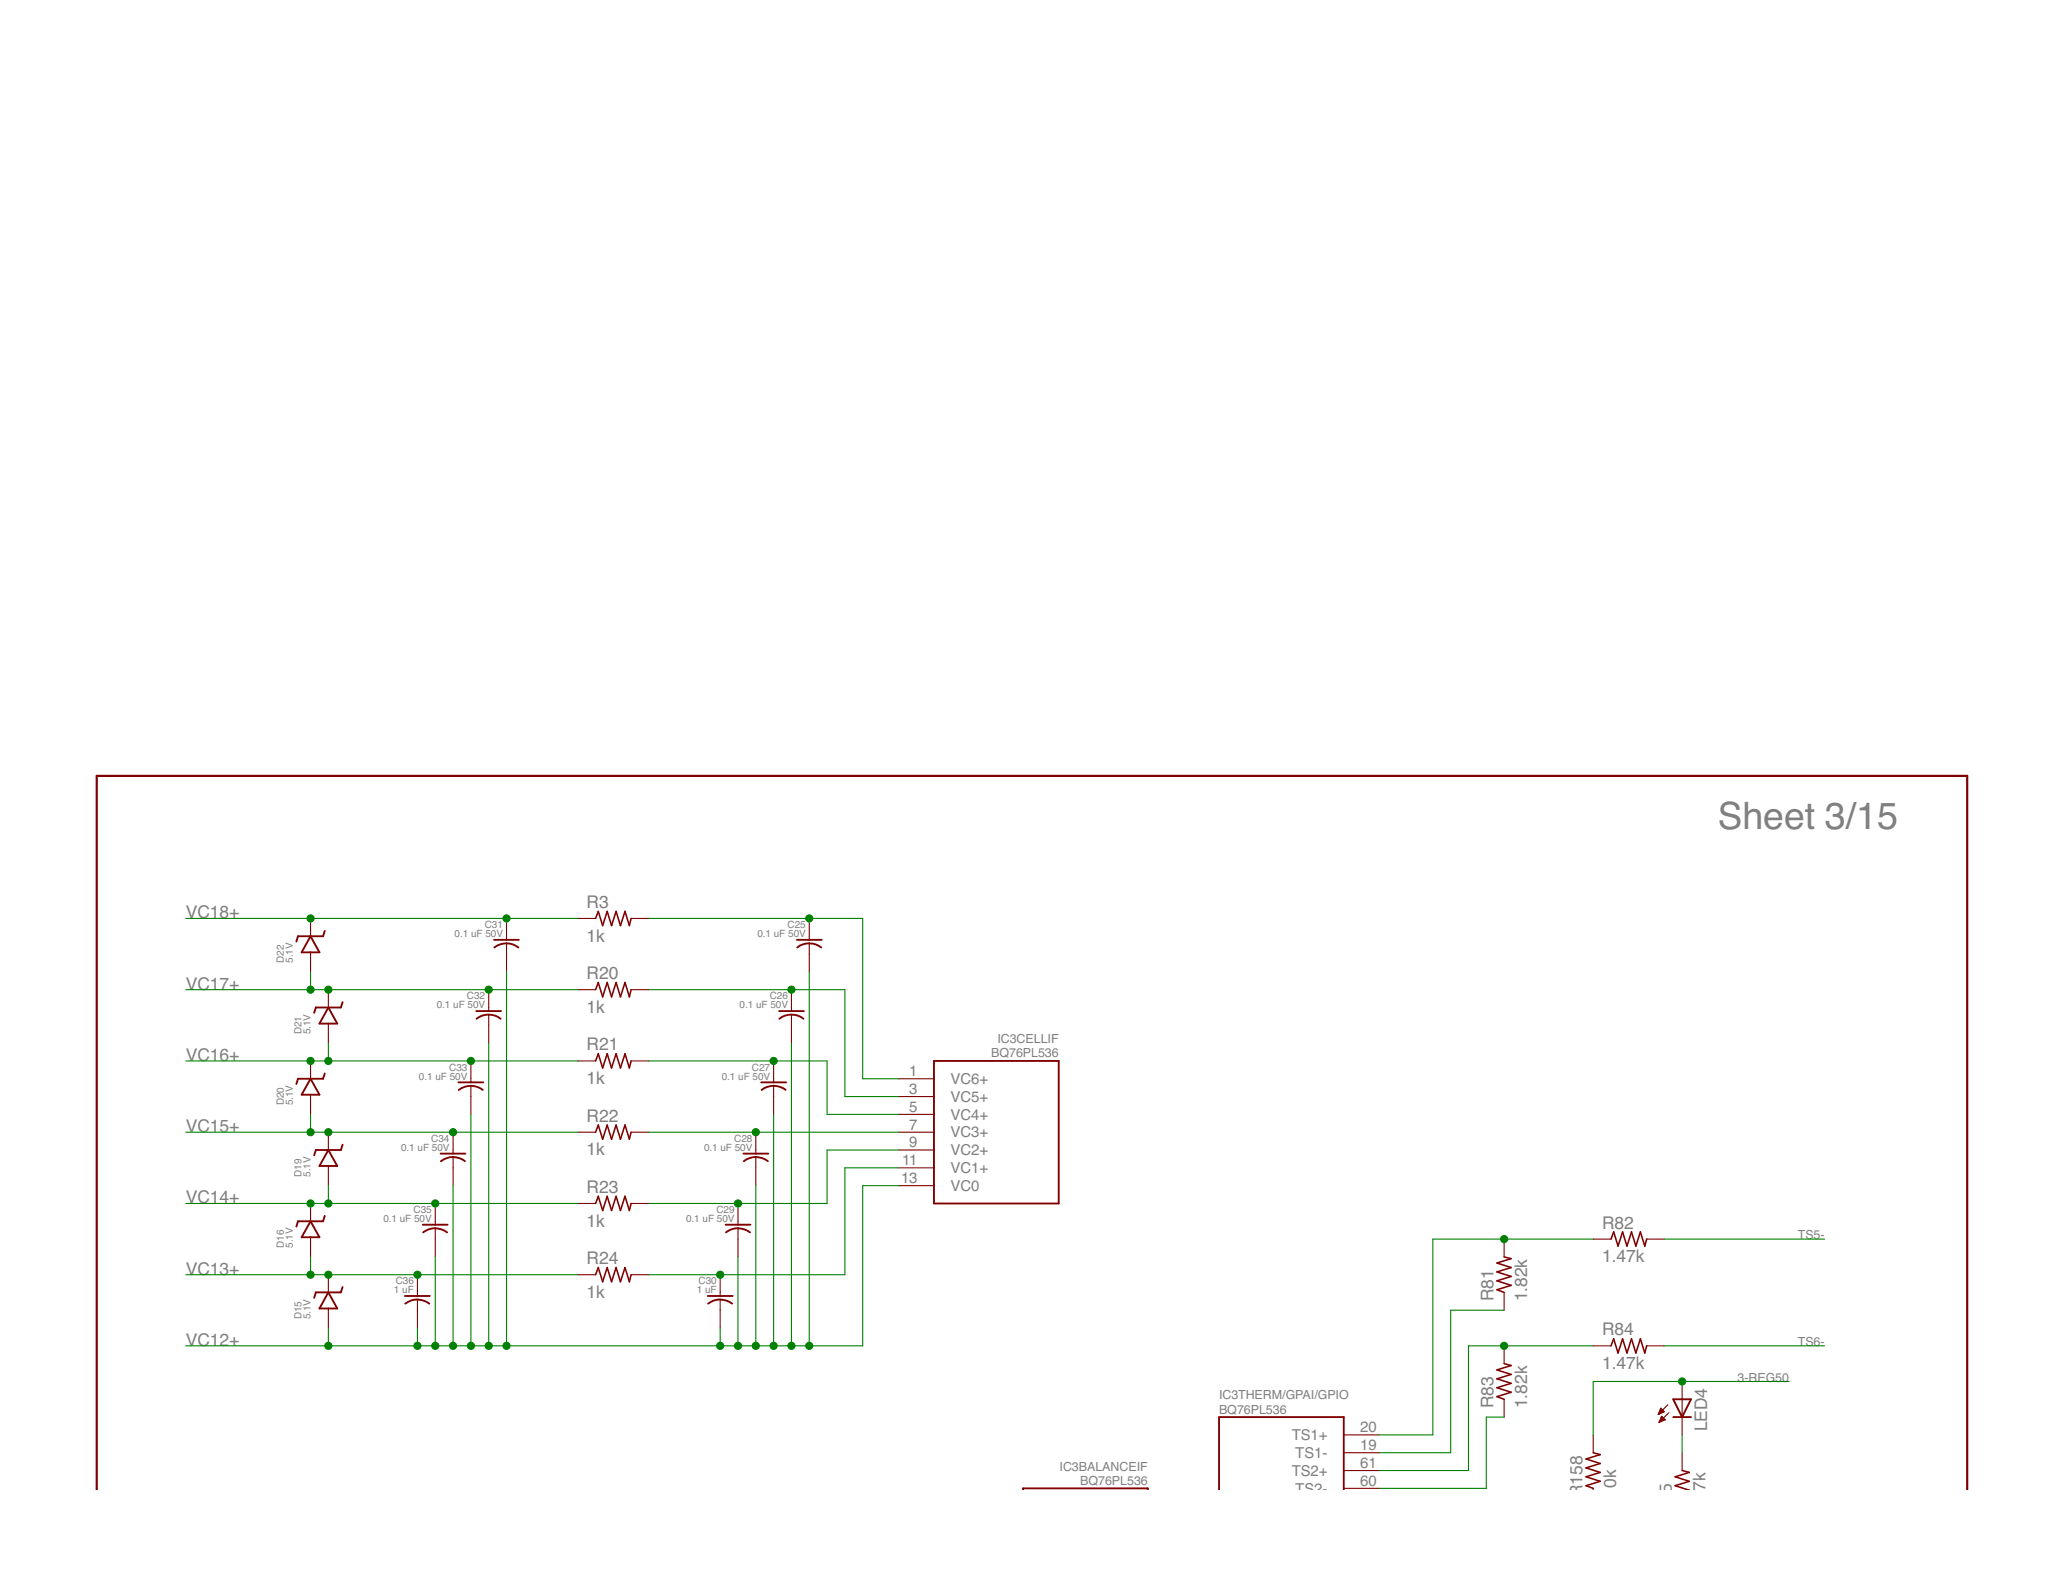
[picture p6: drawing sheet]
<svg xmlns="http://www.w3.org/2000/svg" width="279mm" height="216mm" viewBox="0 0 279 216" stroke-linecap="round" stroke-linejoin="round" font-family="sans-serif">
<g fill="#800000" stroke="#800000" stroke-width=".25">
<path d="M138.6 201.6h16.8z"/>
<path d="M155.4 201.6v.1z"/>
<path d="M138.6 201.6v.1z"/>
<path d="M126.5 143.7h16.9z"/>
<path d="M143.4 143.7v19.3z"/>
<path d="M126.5 163h16.9z"/>
<path d="M126.5 143.7v19.3z"/>
<path d="M165.1 191.9h16.9z"/>
<path d="M165.1 191.9v9.8z"/>
<path d="M182 191.9v9.8z"/>
<path d="M109.6 127.3h1.7z"/>
<path d="M107.9 127.3h1.7z"/>
<path d="M107.2 136.9h1.7z"/>
<path d="M105.5 136.9h1.7z"/>
<path d="M104.8 146.6h1.7z"/>
<path d="M103.1 146.6h1.7z"/>
<path d="M102.4 156.3h1.7z"/>
<path d="M100.7 156.3h1.7z"/>
<path d="M99.9 165.9h1.7z"/>
<path d="M98.3 165.9h1.6z"/>
<path d="M97.5 175.5h1.7z"/>
<path d="M95.9 175.5h1.6z"/>
<path d="M68.6 127.3h1.7z"/>
<path d="M66.9 127.3h1.7z"/>
<path d="M66.2 136.9h1.7z"/>
<path d="M64.5 136.9h1.7z"/>
<path d="M63.8 146.6h1.6z"/>
<path d="M62.1 146.6h1.7z"/>
<path d="M61.4 156.3h1.6z"/>
<path d="M59.7 156.3h1.7z"/>
<path d="M58.9 165.9h1.7z"/>
<path d="M57.3 165.9h1.6z"/>
<path d="M56.5 175.5h1.7z"/>
<path d="M54.8 175.5h1.7z"/>
<path d="M229 189.5l-1.2 2.4z"/>
<path d="M226.6 189.5l1.2 2.4z"/>
<path d="M227.8 191.9h1.2z"/>
<path d="M226.6 191.9h1.2z"/>
<path d="M227.8 189.5h1.2z"/>
<path d="M226.6 189.5h1.2z"/>
<path d="M43.3 177.2h1.2z"/>
<path d="M44.5 177.2h1.2z"/>
<path d="M44.5 175l1.2 2.2z"/>
<path d="M44.5 175l-1.2 2.2z"/>
<path d="M42.8 175l-.3 .8z"/>
<path d="M42.8 175h1.7z"/>
<path d="M44.5 175h1.7z"/>
<path d="M46.4 174.3l-.2 .7z"/>
<path d="M40.9 167.6h1.2z"/>
<path d="M42.1 167.6h1.2z"/>
<path d="M42.1 165.4l1.2 2.2z"/>
<path d="M42.1 165.4l-1.2 2.2z"/>
<path d="M40.4 165.4l-.3 .7z"/>
<path d="M40.4 165.4h1.7z"/>
<path d="M42.1 165.4h1.7z"/>
<path d="M44 164.7l-.2 .7z"/>
<path d="M43.3 157.9h1.2z"/>
<path d="M44.5 157.9h1.2z"/>
<path d="M44.5 155.8l1.2 2.1z"/>
<path d="M44.5 155.8l-1.2 2.1z"/>
<path d="M42.8 155.8l-.3 .7z"/>
<path d="M42.8 155.8h1.7z"/>
<path d="M44.5 155.8h1.7z"/>
<path d="M46.4 155l-.2 .8z"/>
<path d="M40.9 148.3h1.2z"/>
<path d="M42.1 148.3h1.2z"/>
<path d="M42.1 146.1l1.2 2.2z"/>
<path d="M42.1 146.1l-1.2 2.2z"/>
<path d="M40.4 146.1l-.3 .7z"/>
<path d="M40.4 146.1h1.7z"/>
<path d="M42.1 146.1h1.7z"/>
<path d="M44 145.4l-.2 .7z"/>
<path d="M43.3 138.6h1.2z"/>
<path d="M44.5 138.6h1.2z"/>
<path d="M44.5 136.5l1.2 2.1z"/>
<path d="M44.5 136.5l-1.2 2.1z"/>
<path d="M42.8 136.5l-.3 .7z"/>
<path d="M42.8 136.5h1.7z"/>
<path d="M44.5 136.5h1.7z"/>
<path d="M46.4 135.7l-.2 .8z"/>
<path d="M40.9 129h1.2z"/>
<path d="M42.1 129h1.2z"/>
<path d="M42.1 126.8l1.2 2.2z"/>
<path d="M42.1 126.8l-1.2 2.2z"/>
<path d="M40.4 126.8l-.3 .7z"/>
<path d="M40.4 126.8h1.7z"/>
<path d="M42.1 126.8h1.7z"/>
<path d="M44 126.1l-.2 .7z"/>
</g>
<g fill="#800000" stroke="#800000" stroke-width=".15">
<path d="M121.7 146.1h4.8z"/>
<path d="M121.7 148.5h4.8z"/>
<path d="M121.7 150.9h4.8z"/>
<path d="M121.7 153.4h4.8z"/>
<path d="M121.7 155.8h4.8z"/>
<path d="M121.7 158.2h4.8z"/>
<path d="M121.7 160.6h4.8z"/>
<path d="M182 194.4h4.8z"/>
<path d="M182 196.8h4.8z"/>
<path d="M182 201.6h4.8z"/>
<path d="M182 199.2h4.8z"/>
<path d="M109.6 127.8v1.4z"/>
<path d="M109.6 124.4v2.4z"/>
<path d="M109.6 129.2v2.4z"/>
<path d="M109.6 126.8v.5z"/>
<path d="M107.2 137.4v1.5z"/>
<path d="M107.2 134v2.5z"/>
<path d="M107.2 138.9v2.4z"/>
<path d="M107.2 136.5v.4z"/>
<path d="M104.8 147.1v1.4z"/>
<path d="M104.8 143.7v2.4z"/>
<path d="M104.8 148.5v2.4z"/>
<path d="M104.8 146.1v.5z"/>
<path d="M102.4 156.7v1.5z"/>
<path d="M102.4 153.4v2.4z"/>
<path d="M102.4 158.2v2.4z"/>
<path d="M102.4 155.8v.5z"/>
<path d="M99.9 166.4v1.4z"/>
<path d="M99.9 163v2.4z"/>
<path d="M99.9 167.8v2.4z"/>
<path d="M99.9 165.4v.5z"/>
<path d="M97.5 176v1.5z"/>
<path d="M97.5 172.7v2.3z"/>
<path d="M97.5 177.5v2.4z"/>
<path d="M97.5 175v.5z"/>
<path d="M68.6 127.8v1.4z"/>
<path d="M68.6 124.4v2.4z"/>
<path d="M68.6 129.2v2.4z"/>
<path d="M68.6 126.8v.5z"/>
<path d="M66.2 137.4v1.5z"/>
<path d="M66.2 134v2.5z"/>
<path d="M66.2 138.9v2.4z"/>
<path d="M66.2 136.5v.4z"/>
<path d="M63.8 147.1v1.4z"/>
<path d="M63.8 143.7v2.4z"/>
<path d="M63.8 148.5v2.4z"/>
<path d="M63.8 146.1v.5z"/>
<path d="M61.4 156.7v1.5z"/>
<path d="M61.4 153.4v2.4z"/>
<path d="M61.4 158.2v2.4z"/>
<path d="M61.4 155.8v.5z"/>
<path d="M58.9 166.4v1.4z"/>
<path d="M58.9 163v2.4z"/>
<path d="M58.9 167.8v2.4z"/>
<path d="M58.9 165.4v.5z"/>
<path d="M56.5 176v1.5z"/>
<path d="M56.5 172.7v2.3z"/>
<path d="M56.5 177.5v2.4z"/>
<path d="M56.5 175v.5z"/>
<path d="M203.7 167.8v2.4z"/>
<path d="M203.7 175v2.5z"/>
<path d="M223 167.8h2.4z"/>
<path d="M215.8 167.8h2.4z"/>
<path d="M203.7 182.3v2.4z"/>
<path d="M203.7 189.5v2.4z"/>
<path d="M223 182.3h2.4z"/>
<path d="M215.8 182.3h2.4z"/>
<path d="M227.8 191.9v2.5z"/>
<path d="M227.8 187.1v2.4z"/>
<path d="M227.8 189.5v2.4z"/>
<path d="M225.9 190.3l-1.3 1.3z"/>
<path d="M224.7 192.7l1.3-1.4z"/>
<path d="M224.9 190.7l-.3 .9z"/>
<path d="M224.9 190.7l.5 .5z"/>
<path d="M224.6 191.6l.8-.4z"/>
<path d="M224.6 191.5h.1z"/>
<path d="M224.6 191.4h.4z"/>
<path d="M224.7 191.3h.6z"/>
<path d="M224.7 191.2h.7z"/>
<path d="M224.8 191.1h.5z"/>
<path d="M224.8 190.9h.3z"/>
<path d="M224.9 190.8h.1z"/>
<path d="M225 191.8l-.3 .9z"/>
<path d="M225 191.8l.5 .5z"/>
<path d="M224.7 192.7l.8-.4z"/>
<path d="M224.7 192.5h.3z"/>
<path d="M224.8 192.4h.5z"/>
<path d="M224.9 192.3h.6z"/>
<path d="M224.9 192.2h.5z"/>
<path d="M224.9 192.1h.4z"/>
<path d="M225 192h.2z"/>
<path d="M227.8 196.8v2.4z"/>
<path d="M215.8 194.4v2.4z"/>
<path d="M215.8 201.6v.1z"/>
<path d="M85.5 124.4h2.4z"/>
<path d="M78.3 124.4h2.4z"/>
<path d="M85.5 134h2.4z"/>
<path d="M78.3 134h2.4z"/>
<path d="M85.5 143.7h2.4z"/>
<path d="M78.3 143.7h2.4z"/>
<path d="M85.5 153.4h2.4z"/>
<path d="M78.3 153.4h2.4z"/>
<path d="M85.5 163h2.4z"/>
<path d="M78.3 163h2.4z"/>
<path d="M85.5 172.7h2.4z"/>
<path d="M78.3 172.7h2.4z"/>
<path d="M44.5 177.5v2.4z"/>
<path d="M44.5 172.7v2.3z"/>
<path d="M44.5 177.2v.3z"/>
<path d="M42.1 167.8v2.4z"/>
<path d="M42.1 163v2.4z"/>
<path d="M42.1 167.6v.2z"/>
<path d="M44.5 158.2v2.4z"/>
<path d="M44.5 153.4v2.4z"/>
<path d="M44.5 157.9v.3z"/>
<path d="M42.1 148.5v2.4z"/>
<path d="M42.1 143.7v2.4z"/>
<path d="M42.1 148.3v.2z"/>
<path d="M44.5 138.9v2.4z"/>
<path d="M44.5 134v2.5z"/>
<path d="M44.5 138.6v.3z"/>
<path d="M42.1 129.2v2.4z"/>
<path d="M42.1 124.4v2.4z"/>
<path d="M42.1 129v.2z"/>
</g>
<g fill="none" stroke="#800000" stroke-width=".25">
<path d="M66.2 137.4a2.72 2.72 0 0 0-1.7 .6M66.2 137.4a2.42 2.42 0 0 1 1.6 .6M68.6 127.8a2.72 2.72 0 0 0-1.6 .5M68.6 127.8a2.42 2.42 0 0 1 1.6 .5M107.2 137.4a2.6 2.6 0 0 0-1.6 .6M107.2 137.4a2.43 2.43 0 0 1 1.6 .6M109.6 127.8a2.6 2.6 0 0 0-1.6 .5M109.6 127.8a2.43 2.43 0 0 1 1.6 .5M63 157.3a2.65 2.65 0 0 0-3.3 0M65.4 147.6a2.65 2.65 0 0 0-3.3 0M104 157.3a2.65 2.65 0 0 0-3.3 0M106.4 147.6a2.65 2.65 0 0 0-3.3 0"/>
<path d="M56.5 176a2.72 2.72 0 0 0-1.6 .6M56.5 176a2.77 2.77 0 0 1 1.6 .6M58.9 166.3a2.72 2.72 0 0 0-1.6 .6M58.9 166.4a2.77 2.77 0 0 1 1.7 .5M97.5 176a2.6 2.6 0 0 0-1.6 .6M97.5 176a2.76 2.76 0 0 1 1.7 .6M99.9 166.3a2.6 2.6 0 0 0-1.6 .6M99.9 166.4a2.76 2.76 0 0 1 1.7 .5"/>
</g>
<g fill="#800000" stroke="#800000" stroke-width=".21">
<path d="M202.7 174.7l1 .3z"/>
<path d="M202.7 174.7l2-.6z"/>
<path d="M202.7 173.5l2 .6z"/>
<path d="M202.7 173.5l2-.6z"/>
<path d="M202.7 172.3l2 .6z"/>
<path d="M202.7 172.3l2-.6z"/>
<path d="M202.7 171.1l2 .6z"/>
<path d="M202.7 171.1l2-.6z"/>
<path d="M203.7 170.2l1 .3z"/>
<path d="M218.5 166.9l-.3 .9z"/>
<path d="M218.5 166.9l.6 1.9z"/>
<path d="M219.8 166.9l-.7 1.9z"/>
<path d="M219.8 166.9l.5 1.9z"/>
<path d="M221 166.9l-.7 1.9z"/>
<path d="M221 166.9l.6 1.9z"/>
<path d="M222.2 166.9l-.6 1.9z"/>
<path d="M222.2 166.9l.6 1.9z"/>
<path d="M223 167.8l-.2 1z"/>
<path d="M202.7 189.2l1 .3z"/>
<path d="M202.7 189.2l2-.6z"/>
<path d="M202.7 188l2 .6z"/>
<path d="M202.7 188l2-.6z"/>
<path d="M202.7 186.8l2 .6z"/>
<path d="M202.7 186.8l2-.6z"/>
<path d="M202.7 185.5l2 .7z"/>
<path d="M202.7 185.5l2-.5z"/>
<path d="M203.7 184.7l1 .3z"/>
<path d="M218.5 181.3l-.3 1z"/>
<path d="M218.5 181.3l.6 2z"/>
<path d="M219.8 181.3l-.7 2z"/>
<path d="M219.8 181.3l.5 2z"/>
<path d="M221 181.3l-.7 2z"/>
<path d="M221 181.3l.6 2z"/>
<path d="M222.2 181.3l-.6 2z"/>
<path d="M222.2 181.3l.6 2z"/>
<path d="M223 182.3l-.2 1z"/>
<path d="M226.9 201.2l1.9 .5z"/>
<path d="M226.9 201.2l1.9-.6z"/>
<path d="M226.9 200l1.9 .6z"/>
<path d="M226.9 200l1.9-.6z"/>
<path d="M227.8 199.2l1 .2z"/>
<path d="M214.8 201.2l1 .4z"/>
<path d="M214.8 201.2l1.9-.6z"/>
<path d="M214.8 200l1.9 .6z"/>
<path d="M214.8 200l1.9-.6z"/>
<path d="M214.8 198.8l1.9 .6z"/>
<path d="M214.8 198.8l1.9-.6z"/>
<path d="M214.8 197.6l1.9 .6z"/>
<path d="M214.8 197.6l1.9-.6z"/>
<path d="M215.8 196.8l.9 .2z"/>
<path d="M81 123.4l-.3 1z"/>
<path d="M81 123.4l.6 2z"/>
<path d="M82.2 123.4l-.6 2z"/>
<path d="M82.2 123.4l.6 2z"/>
<path d="M83.4 123.4l-.6 2z"/>
<path d="M83.4 123.4l.6 2z"/>
<path d="M84.6 123.4l-.6 2z"/>
<path d="M84.6 123.4l.6 2z"/>
<path d="M85.5 124.4l-.3 1z"/>
<path d="M81 133.1l-.3 .9z"/>
<path d="M81 133.1l.6 1.9z"/>
<path d="M82.2 133.1l-.6 1.9z"/>
<path d="M82.2 133.1l.6 1.9z"/>
<path d="M83.4 133.1l-.6 1.9z"/>
<path d="M83.4 133.1l.6 1.9z"/>
<path d="M84.6 133.1l-.6 1.9z"/>
<path d="M84.6 133.1l.6 1.9z"/>
<path d="M85.5 134l-.3 1z"/>
<path d="M81 142.7l-.3 1z"/>
<path d="M81 142.7l.6 2z"/>
<path d="M82.2 142.7l-.6 2z"/>
<path d="M82.2 142.7l.6 2z"/>
<path d="M83.4 142.7l-.6 2z"/>
<path d="M83.4 142.7l.6 2z"/>
<path d="M84.6 142.7l-.6 2z"/>
<path d="M84.6 142.7l.6 2z"/>
<path d="M85.5 143.7l-.3 1z"/>
<path d="M81 152.4l-.3 1z"/>
<path d="M81 152.4l.6 1.9z"/>
<path d="M82.2 152.4l-.6 1.9z"/>
<path d="M82.2 152.4l.6 1.9z"/>
<path d="M83.4 152.4l-.6 1.9z"/>
<path d="M83.4 152.4l.6 1.9z"/>
<path d="M84.6 152.4l-.6 1.9z"/>
<path d="M84.6 152.4l.6 1.9z"/>
<path d="M85.5 153.4l-.3 .9z"/>
<path d="M81 162l-.3 1z"/>
<path d="M81 162l.6 2z"/>
<path d="M82.2 162l-.6 2z"/>
<path d="M82.2 162l.6 2z"/>
<path d="M83.4 162l-.6 2z"/>
<path d="M83.4 162l.6 2z"/>
<path d="M84.6 162l-.6 2z"/>
<path d="M84.6 162l.6 2z"/>
<path d="M85.5 163l-.3 1z"/>
<path d="M81 171.7l-.3 1z"/>
<path d="M81 171.7l.6 1.9z"/>
<path d="M82.2 171.7l-.6 1.9z"/>
<path d="M82.2 171.7l.6 1.9z"/>
<path d="M83.4 171.7l-.6 1.9z"/>
<path d="M83.4 171.7l.6 1.9z"/>
<path d="M84.6 171.7l-.6 1.9z"/>
<path d="M84.6 171.7l.6 1.9z"/>
<path d="M85.5 172.7l-.3 .9z"/>
</g>
<g fill="#800000" stroke="#800000" stroke-width=".3">
<path d="M13.1 105.1v96.6z"/>
<path d="M266.4 105.1v96.6z"/>
<path d="M13.1 105.1h253.3z"/>
</g>
<g fill="#008000" stroke="#008000" stroke-width=".15">
<path d="M114.4 148.5h7.3z"/>
<path d="M114.4 134v14.5z"/>
<path d="M107.2 134h7.2z"/>
<path d="M87.9 134h19.3z"/>
<path d="M112 150.9h9.7z"/>
<path d="M112 143.7v7.2z"/>
<path d="M104.8 143.7h7.2z"/>
<path d="M87.9 143.7h16.9z"/>
<path d="M112 155.8h9.7z"/>
<path d="M112 155.8v7.2z"/>
<path d="M99.9 163h12.1z"/>
<path d="M87.9 163h12z"/>
<path d="M25.2 124.4h16.9z"/>
<path d="M68.6 124.4h9.7z"/>
<path d="M42.1 124.4h26.5z"/>
<path d="M42.1 131.6v2.4z"/>
<path d="M25.2 134h16.9z"/>
<path d="M66.2 134h12.1z"/>
<path d="M44.5 134h21.7z"/>
<path d="M42.1 134h2.4z"/>
<path d="M25.2 143.7h16.9z"/>
<path d="M63.8 143.7h14.5z"/>
<path d="M44.5 143.7h19.3z"/>
<path d="M42.1 143.7h2.4z"/>
<path d="M44.5 141.3v2.4z"/>
<path d="M42.1 150.9v2.5z"/>
<path d="M25.2 153.4h16.9z"/>
<path d="M61.4 153.4h16.9z"/>
<path d="M44.5 153.4h16.9z"/>
<path d="M42.1 153.4h2.4z"/>
<path d="M25.2 163h16.9z"/>
<path d="M58.9 163h19.4z"/>
<path d="M44.5 163h14.4z"/>
<path d="M42.1 163h2.4z"/>
<path d="M44.5 160.6v2.4z"/>
<path d="M42.1 170.2v2.5z"/>
<path d="M25.2 172.7h16.9z"/>
<path d="M56.5 172.7h21.8z"/>
<path d="M44.5 172.7h12z"/>
<path d="M42.1 172.7h2.4z"/>
<path d="M44.5 179.9v2.4z"/>
<path d="M25.2 182.3h19.3z"/>
<path d="M66.2 182.3h2.4z"/>
<path d="M63.8 182.3h2.4z"/>
<path d="M61.4 182.3h2.4z"/>
<path d="M58.9 182.3h2.5z"/>
<path d="M56.5 182.3h2.4z"/>
<path d="M44.5 182.3h12z"/>
<path d="M68.6 131.6v50.7z"/>
<path d="M66.2 141.3v41z"/>
<path d="M63.8 150.9v31.4z"/>
<path d="M61.4 160.6v21.7z"/>
<path d="M58.9 170.2v12.1z"/>
<path d="M56.5 179.9v2.4z"/>
<path d="M116.8 160.6h4.9z"/>
<path d="M116.8 160.6v21.7z"/>
<path d="M109.6 182.3h7.2z"/>
<path d="M107.2 182.3h2.4z"/>
<path d="M104.8 182.3h2.4z"/>
<path d="M102.4 182.3h2.4z"/>
<path d="M99.9 182.3h2.5z"/>
<path d="M97.5 182.3h2.4z"/>
<path d="M109.6 131.6v50.7z"/>
<path d="M107.2 141.3v41z"/>
<path d="M104.8 150.9v31.4z"/>
<path d="M102.4 160.6v21.7z"/>
<path d="M99.9 170.2v12.1z"/>
<path d="M97.5 179.9v2.4z"/>
<path d="M68.6 182.3h28.9z"/>
<path d="M227.8 187.1h14.5z"/>
<path d="M215.8 187.1h12z"/>
<path d="M215.8 187.1v7.3z"/>
<path d="M186.8 196.8h9.7z"/>
<path d="M196.5 177.5v19.3z"/>
<path d="M196.5 177.5h7.2z"/>
<path d="M186.8 194.4h7.3z"/>
<path d="M194.1 167.8v26.6z"/>
<path d="M194.1 167.8h9.6z"/>
<path d="M203.7 167.8h12.1z"/>
<path d="M186.8 199.2h12.1z"/>
<path d="M198.9 182.3v16.9z"/>
<path d="M198.9 182.3h4.8z"/>
<path d="M203.7 182.3h12.1z"/>
<path d="M186.8 201.6h14.5z"/>
<path d="M201.3 191.9v9.7z"/>
<path d="M201.3 191.9h2.4z"/>
<path d="M227.8 194.4v2.4z"/>
<path d="M225.4 167.8h21.7z"/>
<path d="M225.4 182.3h21.7z"/>
<path d="M116.8 146.1h4.9z"/>
<path d="M116.8 124.4v21.7z"/>
<path d="M109.6 124.4h7.2z"/>
<path d="M87.9 124.4h21.7z"/>
<path d="M114.4 158.2h7.3z"/>
<path d="M114.4 158.2v14.5z"/>
<path d="M97.5 172.7h16.9z"/>
<path d="M87.9 172.7h9.6z"/>
<path d="M102.4 153.4h19.3z"/>
<path d="M87.9 153.4h14.5z"/>
</g>
<g fill="#008000" stroke="#008000" stroke-width=".14">
<circle cx="107.2" cy="134" r=".49"/>
<circle cx="104.8" cy="143.7" r=".49"/>
<circle cx="99.9" cy="163" r=".49"/>
<circle cx="42.1" cy="124.4" r=".49"/>
<circle cx="68.6" cy="124.4" r=".49"/>
<circle cx="44.5" cy="134" r=".49"/>
<circle cx="42.1" cy="134" r=".49"/>
<circle cx="66.2" cy="134" r=".49"/>
<circle cx="42.1" cy="143.7" r=".49"/>
<circle cx="63.8" cy="143.7" r=".49"/>
<circle cx="44.5" cy="143.7" r=".49"/>
<circle cx="44.5" cy="153.4" r=".49"/>
<circle cx="42.1" cy="153.4" r=".49"/>
<circle cx="61.4" cy="153.4" r=".49"/>
<circle cx="42.1" cy="163" r=".49"/>
<circle cx="58.9" cy="163" r=".49"/>
<circle cx="44.5" cy="163" r=".49"/>
<circle cx="44.5" cy="172.7" r=".49"/>
<circle cx="42.1" cy="172.7" r=".49"/>
<circle cx="56.5" cy="172.7" r=".49"/>
<circle cx="44.5" cy="182.3" r=".49"/>
<circle cx="68.6" cy="182.3" r=".49"/>
<circle cx="66.2" cy="182.3" r=".49"/>
<circle cx="63.8" cy="182.3" r=".49"/>
<circle cx="61.4" cy="182.3" r=".49"/>
<circle cx="58.9" cy="182.3" r=".49"/>
<circle cx="56.5" cy="182.3" r=".49"/>
<circle cx="109.6" cy="182.3" r=".49"/>
<circle cx="107.2" cy="182.3" r=".49"/>
<circle cx="104.8" cy="182.3" r=".49"/>
<circle cx="102.4" cy="182.3" r=".49"/>
<circle cx="99.9" cy="182.3" r=".49"/>
<circle cx="97.5" cy="182.3" r=".49"/>
<circle cx="227.8" cy="187.1" r=".49"/>
<circle cx="203.7" cy="167.8" r=".49"/>
<circle cx="203.7" cy="182.3" r=".49"/>
<circle cx="109.6" cy="124.4" r=".49"/>
<circle cx="97.5" cy="172.7" r=".49"/>
<circle cx="102.4" cy="153.4" r=".49"/>
</g>
<text font-size="5.1" fill="#808080" x="232.7" y="112.3">Sheet 3/15</text>
<g font-size="2.4" fill="#808080">
<text x="25.2" y="124.4">VC18+</text>
<text x="79.4" y="123">R3</text>
<text x="79.4" y="127.5">1k</text>
<text x="25.2" y="134">VC17+</text>
<text x="79.4" y="137.2">1k</text>
<text x="79.4" y="132.6">R20</text>
<text x="25.2" y="143.7">VC16+</text>
<text x="79.4" y="142.3">R21</text>
<text x="79.4" y="146.8">1k</text>
<text x="25.2" y="153.3">VC15+</text>
<text x="79.4" y="151.9">R22</text>
<text x="79.4" y="156.5">1k</text>
<text x="79.4" y="161.6">R23</text>
<text x="25.2" y="163">VC14+</text>
<text x="79.4" y="166.1">1k</text>
<text x="217" y="166.4">R82</text>
<text x="25.2" y="172.6">VC13+</text>
<text x="79.4" y="171.2">R24</text>
<text x="217" y="171">1.47k</text>
<text x="79.4" y="175.8">1k</text>
<text x="202.3" y="176.3" transform="rotate(-90 202.3 176.3)">R81</text>
<text x="206.8" y="176.3" transform="rotate(-90 206.8 176.3)">1.82k</text>
<text x="25.2" y="182.3">VC12+</text>
<text x="217" y="185.4">1.47k</text>
<text x="217" y="180.9">R84</text>
<text x="202.3" y="190.7" transform="rotate(-90 202.3 190.7)">R83</text>
<text x="206.8" y="190.7" transform="rotate(-90 206.8 190.7)">1.82k</text>
<text x="231.2" y="193.9" transform="rotate(-90 231.2 193.9)">LED4</text>
<text x="214.3" y="202.8" transform="rotate(-90 214.3 202.8)">R158</text>
<text x="218.9" y="202.8" transform="rotate(-90 218.9 202.8)">10k</text>
<text x="226.4" y="205.2" transform="rotate(-90 226.4 205.2)">R85</text>
<text x="231" y="205.2" transform="rotate(-90 231 205.2)">1.47k</text>
</g>
<g font-size="2" fill="#808080">
<text x="123.2" y="145.8">1</text>
<text x="123.2" y="148.2">3</text>
<text x="128.7" y="146.8">VC6+</text>
<text x="128.7" y="149.2">VC5+</text>
<text x="123.2" y="150.6">5</text>
<text x="123.2" y="153">7</text>
<text x="123.2" y="155.4">9</text>
<text x="128.7" y="151.7">VC4+</text>
<text x="128.7" y="154.1">VC3+</text>
<text x="122" y="160.2">13</text>
<text x="122.2" y="157.8">11</text>
<text x="128.7" y="156.5">VC2+</text>
<text x="128.7" y="158.9">VC1+</text>
<text x="128.7" y="161.3">VC0</text>
<text x="174.9" y="195.1">TS1+</text>
<text x="175.4" y="197.5">TS1-</text>
<text x="184.2" y="194">20</text>
<text x="184.2" y="196.4">19</text>
<text x="174.9" y="199.9">TS2+</text>
<text x="175.4" y="202.3">TS2-</text>
<text x="184.2" y="201.3">60</text>
<text x="184.2" y="198.8">61</text>
</g>
<g font-size="1.7" fill="#808080">
<text x="134.2" y="143.2">BQ76PL536</text>
<text x="135.1" y="141.3">IC3CELLIF</text>
<text x="243.5" y="167.8">TS5-</text>
<text x="243.5" y="182.3">TS6-</text>
<text x="165.1" y="191.5">BQ76PL536</text>
<text x="165.1" y="189.5">IC3THERM/GPAI/GPIO</text>
<text x="235.3" y="187.1">3-REG50</text>
<text x="143.5" y="199.2">IC3BALANCEIF</text>
<text x="146.3" y="201.1">BQ76PL536</text>
</g>
<g font-size="1.4" fill="#808080">
<text x="65.7" y="125.7">C31</text>
<text x="106.7" y="125.7">C25</text>
<text x="38.4" y="130.4" transform="rotate(-90 38.4 130.4)">D22</text>
<text x="39.6" y="130.4" transform="rotate(-90 39.6 130.4)">5.1V</text>
<text x="61.6" y="126.9">0.1 uF 50V</text>
<text x="102.6" y="126.9">0.1 uF 50V</text>
<text x="59.2" y="136.6">0.1 uF 50V</text>
<text x="63.2" y="135.4">C32</text>
<text x="100.2" y="136.6">0.1 uF 50V</text>
<text x="104.3" y="135.4">C26</text>
<text x="40.8" y="140.1" transform="rotate(-90 40.8 140.1)">D21</text>
<text x="42.1" y="140.1" transform="rotate(-90 42.1 140.1)">5.1V</text>
<text x="38.4" y="149.7" transform="rotate(-90 38.4 149.7)">D20</text>
<text x="39.6" y="149.7" transform="rotate(-90 39.6 149.7)">5.1V</text>
<text x="56.7" y="146.2">0.1 uF 50V</text>
<text x="60.8" y="145">C33</text>
<text x="97.8" y="146.2">0.1 uF 50V</text>
<text x="101.8" y="145">C27</text>
<text x="54.3" y="155.9">0.1 uF 50V</text>
<text x="58.4" y="154.7">C34</text>
<text x="95.3" y="155.9">0.1 uF 50V</text>
<text x="99.4" y="154.7">C28</text>
<text x="40.8" y="159.4" transform="rotate(-90 40.8 159.4)">D19</text>
<text x="42.1" y="159.4" transform="rotate(-90 42.1 159.4)">5.1V</text>
<text x="51.9" y="165.5">0.1 uF 50V</text>
<text x="56" y="164.3">C35</text>
<text x="92.9" y="165.5">0.1 uF 50V</text>
<text x="97" y="164.3">C29</text>
<text x="38.4" y="169" transform="rotate(-90 38.4 169)">D16</text>
<text x="39.6" y="169" transform="rotate(-90 39.6 169)">5.1V</text>
<text x="53.6" y="174">C36</text>
<text x="94.6" y="174">C30</text>
<text x="40.8" y="178.7" transform="rotate(-90 40.8 178.7)">D15</text>
<text x="42.1" y="178.7" transform="rotate(-90 42.1 178.7)">5.1V</text>
<text x="53.4" y="175.2">1 uF</text>
<text x="94.4" y="175.2">1 uF</text>
</g>
</svg>
